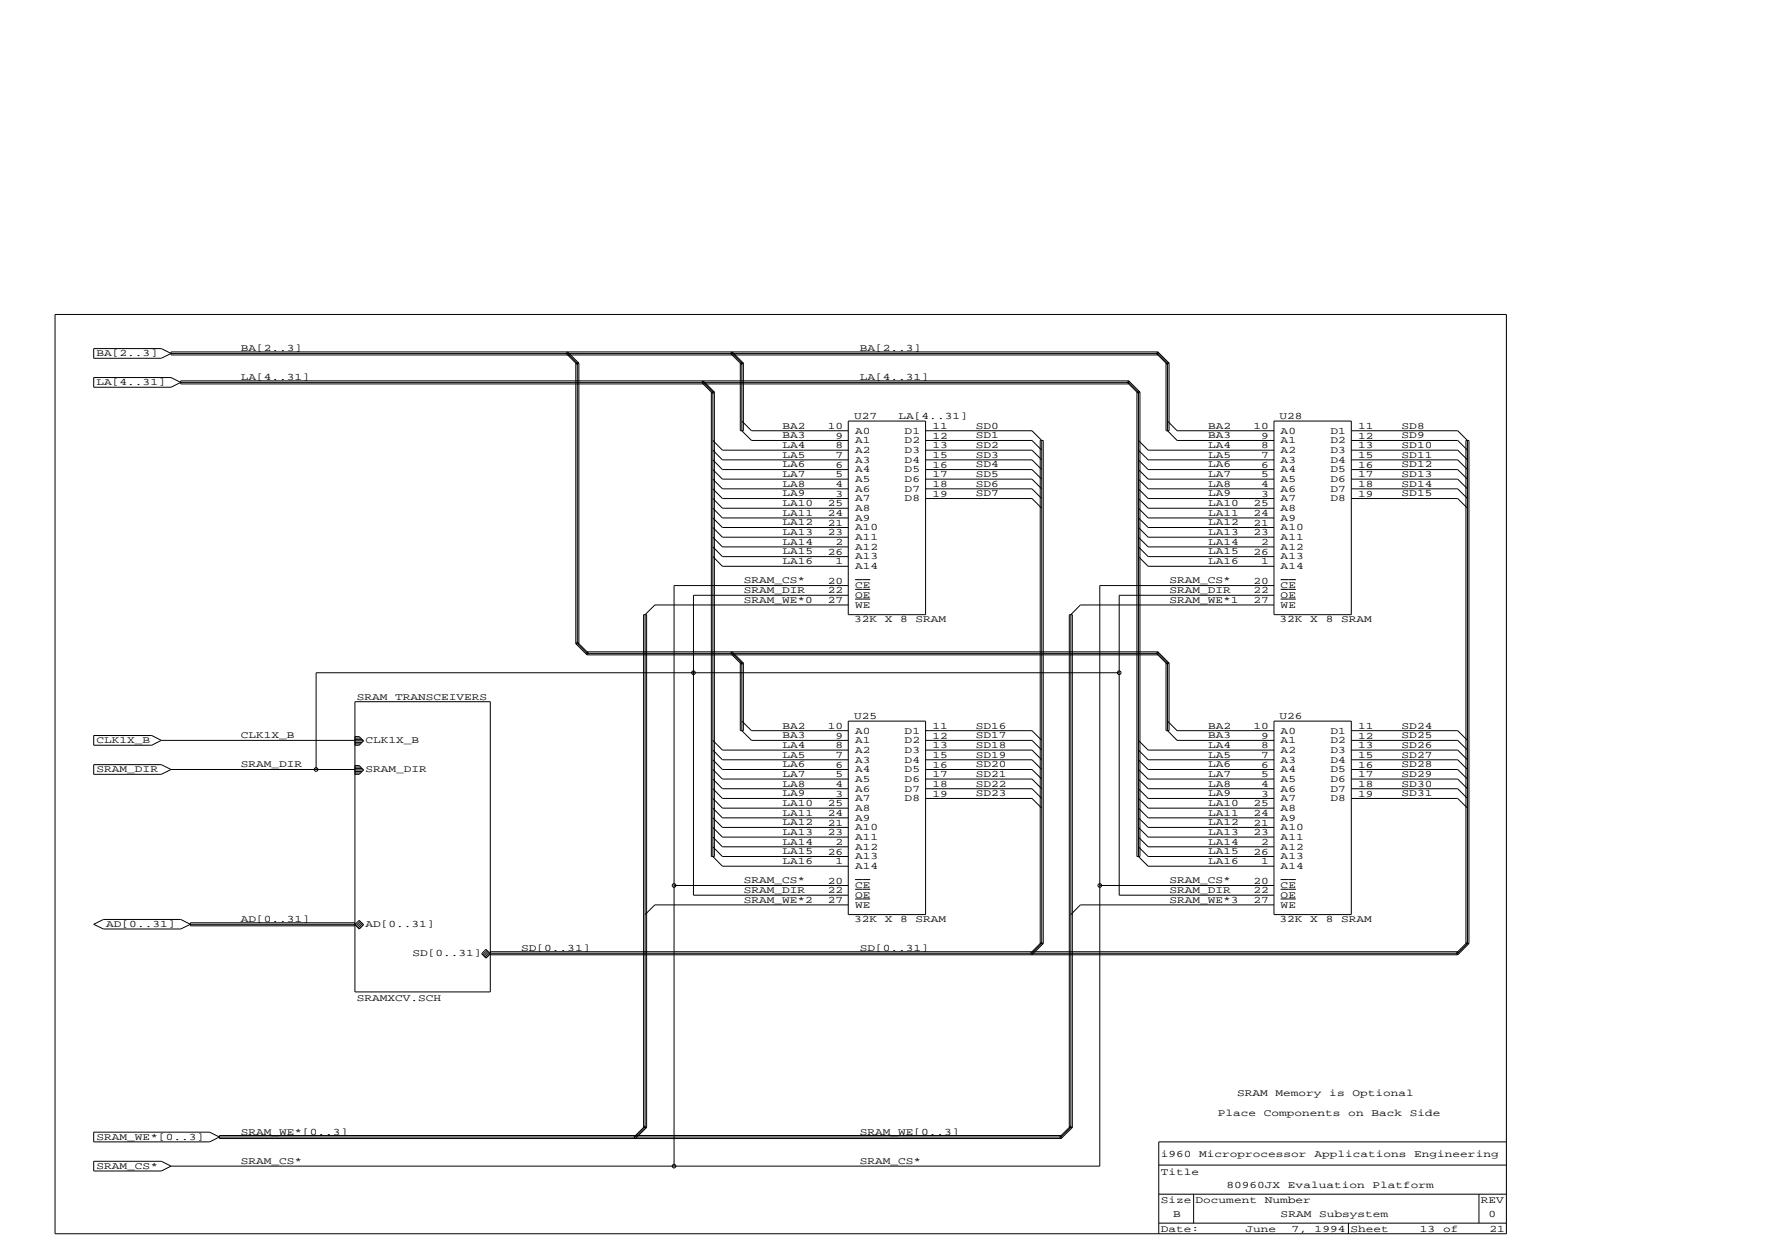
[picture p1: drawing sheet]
<svg xmlns="http://www.w3.org/2000/svg" width="297mm" height="210mm" viewBox="0 0 297 210" stroke-linecap="round" stroke-linejoin="round" font-family="sans-serif">
<g fill="none" stroke="#000" stroke-width=".17">
<path d="M9.2 52.7h243.2v154h-243.2zM15.7 58.4h11.3l1.7 .8-1.7 .8h-11.3zM28.7 59.2h165.3l1.6 1.6v11.4l1.6 1.6h16.2M28.7 59h165.3v.5h-165.3zM95.1 59.2l1.6 1.6v47l1.6 1.6h95.7l1.6 1.7v11.3l1.6 1.6h16.2M122.7 59.2l1.6 1.6v11.4l1.6 1.6h16.2M194 59l1.9 1.8M194 59l-.3 .2 1.9 1.9M15.7 63.2h13l1.6 .9-1.6 .8h-13zM30.3 64.1h158.8l1.6 1.6v77.8l1.7 1.6h21M30.3 63.8h158.8v.5h-158.8zM97 60.8h-.5v47"/>
<path d="M97 60.8l-1.9-1.8-.3 .2 1.9 1.9M97 60.8v47h-.5M117.8 64.1l1.6 1.6v77.8l1.6 1.6h21.1M119.2 65.7h.5v77.8h-.5zM119.4 73.8l1.6 1.6h21.1M119.4 75.4l1.6 1.6h21.1M119.4 77l1.6 1.7h21.1M119.4 78.7l1.6 1.6h21.1M119.7 65.7l-1.9-1.9-.2 .3 1.8 1.8M124 60.8h.5v11.4h-.5zM124.3 70.5l1.6 1.7h16.2M124.5 60.8l-1.8-1.8-.3 .2 1.9 1.9"/>
<path d="M142.1 70.5h13v32.5h-13zM155.1 72.2h17.8l1.6 1.6v84.3l-1.6 1.6M155.1 73.8h17.8l1.6 1.6M155.1 75.4h17.8l1.6 1.6M155.1 77h17.8l1.6 1.7M155.1 78.7h17.8l1.6 1.6M174.3 73.8h.5v84.3h-.5zM189.1 63.8l1.9 1.9M189.1 63.8l-.3 .3 1.9 1.8M190.5 65.7h.5v77.8h-.5zM190.7 73.8l1.7 1.6h21M190.7 75.4l1.7 1.6h21"/>
<path d="M190.7 77l1.7 1.7h21M190.7 78.7l1.7 1.6h21M195.4 60.8h.5v11.4h-.5zM195.6 70.5l1.6 1.7h16.2M213.4 70.5h13v32.5h-13zM226.4 72.2h17.8l1.6 1.6v84.3l-1.6 1.6h-162.1M226.4 73.8h17.8l1.6 1.6M226.4 75.4h17.8l1.6 1.6M226.4 77h17.8l1.6 1.7M226.4 78.7h17.8l1.6 1.6M245.6 73.8h.5v84.3h-.5zM119.4 80.3l1.6 1.6h21.1"/>
<path d="M119.4 81.9l1.6 1.6h21.1M119.4 83.5l1.6 1.6h21.1M119.4 85.1l1.6 1.7h21.1M119.4 86.8l1.6 1.6h21.1M119.4 88.4l1.6 1.6h21.1M119.4 90l1.6 1.6h21.1M119.4 91.6l1.6 1.6h21.1M119.4 93.2l1.6 1.7h21.1M142.1 98.1h-29.2v97.3M142.1 99.7h-25.9v50.3h25.9M143.3 97.1h2.5M143.3 98.7h2.5"/>
<path d="M155.1 80.3h17.8l1.6 1.6M155.1 81.9h17.8l1.6 1.6M155.1 83.5h17.8l1.6 1.6M190.7 91.6l1.7 1.6h21M190.7 80.3l1.7 1.6h21M190.7 81.9l1.7 1.6h21M190.7 83.5l1.7 1.6h21M190.7 85.1l1.7 1.7h21M190.7 86.8l1.7 1.6h21M190.7 88.4l1.7 1.6h21M190.7 90l1.7 1.6h21M190.7 93.2l1.7 1.7h21"/>
<path d="M213.4 98.1h-29.1v97.3h-155.6M213.4 99.7h-25.9v50.3h25.9M214.6 97.1h2.5M214.6 98.7h2.5M226.4 80.3h17.8l1.6 1.6M226.4 81.9h17.8l1.6 1.6M226.4 83.5h17.8l1.6 1.6M59.5 117.6h22.6v48.6h-22.6zM96.5 107.8l.2-.2 1.9 1.8M96.5 107.8l1.8 1.9M107.8 103h.5v85.9h-.5zM122.7 109.4l1.6 1.7v11.3l1.6 1.6h16.2"/>
<path d="M124 111.1h.5v11.3h-.5zM124.5 111.1l-1.8-1.9-.3 .2 1.9 1.9M142.1 101.3h-32.4l-1.6 1.7v85.9l-1.6 1.6M143.3 100.4h2.5M179.1 103h.6v85.9h-.6zM187.5 112.7h-134.5v16.2M194 109.2h-95.7v.5M194 109.2l1.9 1.9M194 109.2l-.3 .2 1.9 1.9M194 109.2v.5h-95.7M195.4 111.1h.5v11.3h-.5zM213.4 101.3h-32.4l-1.6 1.7v85.9l-1.6 1.6h-141"/>
<path d="M214.6 100.4h2.5M15.7 123.2h9.7l1.6 .8-1.6 .8h-9.7zM15.7 128.1h11.3l1.7 .8-1.7 .8h-11.3zM27 124h32.5M28.7 128.9h30.8M59.5 123.4h.7l.7 .7M59.5 123.6h.9M59.5 123.9h1.2M59.5 124.1h1.4M59.5 124.4h1.2M59.5 124.6h.9M59.5 128.2h.7l.7 .8"/>
<path d="M59.5 128.5h.9M59.5 128.8h1.2M59.5 129h1.4M59.5 129.2h1.2M59.5 129.5h.9M60.9 124.1l-.7 .7h-.7M60.9 129l-.7 .7h-.7M119.4 124l1.6 1.7h21.1M119.4 125.7l1.6 1.6h21.1M119.4 127.3l1.6 1.6h21.1M119.4 128.9l1.6 1.6h21.1M119.4 130.5l1.6 1.6h21.1"/>
<path d="M119.4 132.1l1.6 1.7h21.1M119.4 133.8l1.6 1.6h21.1M119.4 135.4l1.6 1.6h21.1M119.4 137l1.6 1.6h21.1M119.4 138.6l1.6 1.6h21.1M124.3 120.8l1.6 1.6h16.2M142.1 120.8h13v32.4h-13zM155.1 122.4h17.8l1.6 1.6M155.1 124h17.8l1.6 1.7M155.1 125.7h17.8l1.6 1.6M155.1 127.3h17.8l1.6 1.6M155.1 128.9h17.8l1.6 1.6"/>
<path d="M155.1 130.5h17.8l1.6 1.6M155.1 132.1h17.8l1.6 1.7M155.1 133.8h17.8l1.6 1.6M190.7 124l1.7 1.7h21M190.7 125.7l1.7 1.6h21M190.7 127.3l1.7 1.6h21M190.7 128.9l1.7 1.6h21M190.7 130.5l1.7 1.6h21M190.7 132.1l1.7 1.7h21M190.7 133.8l1.7 1.6h21M190.7 135.4l1.7 1.6h21M190.7 137l1.7 1.6h21"/>
<path d="M190.7 138.6l1.7 1.6h21M195.6 120.8l1.6 1.6h16.2M213.4 120.8h13v32.4h-13zM226.4 122.4h17.8l1.6 1.6M226.4 124h17.8l1.6 1.7M226.4 125.7h17.8l1.6 1.6M226.4 127.3h17.8l1.6 1.6M226.4 128.9h17.8l1.6 1.6M226.4 130.5h17.8l1.6 1.6M226.4 132.1h17.8l1.6 1.7M226.4 133.8h17.8l1.6 1.6M15.7 154.8l1.6-.8h13l1.6 .8-1.6 .8h-13z"/>
<path d="M31.9 154.8h27.6M59.5 154.6h-27.6v.5h27.6M60.2 154.2l.7 .7-.7 .7-.7-.7zM60.4 154.4l-.8 .7M60.5 154.5l-.7 .7M60.7 154.7l-.7 .7M81.4 159l.7 .8-.7 .7-.7-.7zM81.6 159.2l-.7 .7M81.8 159.4l-.7 .7M81.9 159.6l-.7 .7M82.1 159.7l-.7 .8M82.1 159.4h162.1v.5"/>
<path d="M82.1 159.9h162.1M112.9 148.3h29.2M119.4 140.2l1.6 1.7h21.1M119.4 141.9l1.6 1.6h21.1M142.1 151.6h-32.4l-1.6 1.6M143.3 147.3h2.5M143.3 149h2.5M143.3 150.6h2.5M174.5 157.8l-1.9 1.9 .3 .2 1.9-1.8M184.3 148.3h29.1M190.7 140.2l1.7 1.7h21M190.7 141.9l1.7 1.6h21"/>
<path d="M213.4 151.6h-32.4l-1.6 1.6M214.6 147.3h2.5M214.6 149h2.5M214.6 150.6h2.5M245.8 157.8l-1.8 1.9 .2 .2M246.1 158.1l-1.9 1.8M15.7 189.7h19.4l1.7 .8-1.7 .8h-19.4zM15.7 194.5h11.3l1.7 .9-1.7 .8h-11.3zM36.8 190.2h141v.5h-141zM108.1 188.6l-1.9 1.9 .3 .2 1.8-1.8M179.4 188.6l-1.9 1.9 .3 .2M179.7 188.9l-1.9 1.8"/>
<path d="M194.1 195.2h58.2M252.3 191.3h-58.2v15.4M194.1 204.9h58.2M194.1 200.1h58.2M200 200.1v4.8M225.9 204.9v1.8M247.8 200.1v4.8"/>
<circle cx="116.2" cy="112.7" r=".3"/>
<circle cx="187.5" cy="112.7" r=".3"/>
<circle cx="53" cy="128.9" r=".3"/>
<circle cx="112.9" cy="148.3" r=".3"/>
<circle cx="184.3" cy="148.3" r=".3"/>
<circle cx="112.9" cy="195.4" r=".3"/>
</g>
<g font-size="1.7">
<text x="16.2" y="59.7">BA[2..3]</text>
<text x="40.3" y="58.9">BA[2..3]</text>
<text x="144" y="58.9">BA[2..3]</text>
<text x="16.2" y="64.5">LA[4..31]</text>
<text x="40.3" y="63.7">LA[4..31]</text>
<text x="144" y="63.7">LA[4..31]</text>
<text x="131.1" y="71.8">BA2</text>
<text x="138.7" y="71.9">10</text>
<text x="143.1" y="70.2">U27</text>
<text x="150.5" y="70.2">LA[4..31]</text>
<text x="156.2" y="71.9">11</text>
<text x="163.5" y="71.8">SD0</text>
<text x="202.4" y="71.8">BA2</text>
<text x="210" y="71.9">10</text>
<text x="214.4" y="70.2">U28</text>
<text x="227.5" y="71.9">11</text>
<text x="234.8" y="71.8">SD8</text>
<text x="131.1" y="73.4">BA3</text>
<text x="131.1" y="75.1">LA4</text>
<text x="131.1" y="76.7">LA5</text>
<text x="140" y="73.5">9</text>
<text x="140" y="75.1">8</text>
<text x="140" y="76.7">7</text>
<text x="143.3" y="72.6">A0</text>
<text x="143.3" y="74.3">A1</text>
<text x="143.3" y="75.9">A2</text>
<text x="143.3" y="77.5">A3</text>
<text x="151.6" y="72.6">D1</text>
<text x="151.6" y="74.3">D2</text>
<text x="151.6" y="75.9">D3</text>
<text x="151.6" y="77.5">D4</text>
<text x="156.2" y="73.5">12</text>
<text x="156.2" y="75.1">13</text>
<text x="156.2" y="76.7">15</text>
<text x="163.5" y="73.4">SD1</text>
<text x="163.5" y="75.1">SD2</text>
<text x="163.5" y="76.7">SD3</text>
<text x="202.4" y="73.4">BA3</text>
<text x="202.4" y="75.1">LA4</text>
<text x="202.4" y="76.7">LA5</text>
<text x="211.3" y="73.5">9</text>
<text x="211.3" y="75.1">8</text>
<text x="211.3" y="76.7">7</text>
<text x="214.6" y="72.6">A0</text>
<text x="214.6" y="74.3">A1</text>
<text x="214.6" y="75.9">A2</text>
<text x="214.6" y="77.5">A3</text>
<text x="222.9" y="72.6">D1</text>
<text x="222.9" y="74.3">D2</text>
<text x="222.9" y="75.9">D3</text>
<text x="222.9" y="77.5">D4</text>
<text x="227.5" y="73.5">12</text>
<text x="227.5" y="75.1">13</text>
<text x="227.5" y="76.7">15</text>
<text x="234.8" y="73.4">SD9</text>
<text x="234.8" y="75.1">SD10</text>
<text x="234.8" y="76.7">SD11</text>
<text x="131.1" y="78.3">LA6</text>
<text x="131.1" y="79.9">LA7</text>
<text x="131.1" y="81.5">LA8</text>
<text x="131.1" y="83.2">LA9</text>
<text x="140" y="78.4">6</text>
<text x="140" y="80">5</text>
<text x="140" y="81.6">4</text>
<text x="140" y="83.2">3</text>
<text x="143.3" y="79.1">A4</text>
<text x="143.3" y="80.7">A5</text>
<text x="143.3" y="82.4">A6</text>
<text x="143.3" y="84">A7</text>
<text x="151.6" y="79.1">D5</text>
<text x="151.6" y="80.7">D6</text>
<text x="151.6" y="82.4">D7</text>
<text x="151.6" y="84">D8</text>
<text x="156.2" y="78.4">16</text>
<text x="156.2" y="80">17</text>
<text x="156.2" y="81.6">18</text>
<text x="156.2" y="83.2">19</text>
<text x="163.5" y="78.3">SD4</text>
<text x="163.5" y="79.9">SD5</text>
<text x="163.5" y="81.5">SD6</text>
<text x="163.5" y="83.2">SD7</text>
<text x="202.4" y="78.3">LA6</text>
<text x="202.4" y="79.9">LA7</text>
<text x="202.4" y="81.5">LA8</text>
<text x="202.4" y="83.2">LA9</text>
<text x="211.3" y="78.4">6</text>
<text x="211.3" y="80">5</text>
<text x="211.3" y="81.6">4</text>
<text x="211.3" y="83.2">3</text>
<text x="214.6" y="79.1">A4</text>
<text x="214.6" y="80.7">A5</text>
<text x="214.6" y="82.4">A6</text>
<text x="214.6" y="84">A7</text>
<text x="222.9" y="79.1">D5</text>
<text x="222.9" y="80.7">D6</text>
<text x="222.9" y="82.4">D7</text>
<text x="222.9" y="84">D8</text>
<text x="227.5" y="78.4">16</text>
<text x="227.5" y="80">17</text>
<text x="227.5" y="81.6">18</text>
<text x="227.5" y="83.2">19</text>
<text x="234.8" y="78.3">SD12</text>
<text x="234.8" y="79.9">SD13</text>
<text x="234.8" y="81.5">SD14</text>
<text x="234.8" y="83.2">SD15</text>
<text x="131.1" y="84.8">LA10</text>
<text x="131.1" y="86.4">LA11</text>
<text x="131.1" y="88">LA12</text>
<text x="131.1" y="89.6">LA13</text>
<text x="138.7" y="84.8">25</text>
<text x="138.7" y="86.5">24</text>
<text x="138.7" y="88.1">21</text>
<text x="138.7" y="89.7">23</text>
<text x="143.3" y="85.6">A8</text>
<text x="143.3" y="87.2">A9</text>
<text x="143.3" y="88.8">A10</text>
<text x="202.4" y="84.8">LA10</text>
<text x="202.4" y="86.4">LA11</text>
<text x="202.4" y="88">LA12</text>
<text x="202.4" y="89.6">LA13</text>
<text x="210" y="84.8">25</text>
<text x="210" y="86.5">24</text>
<text x="210" y="88.1">21</text>
<text x="210" y="89.7">23</text>
<text x="214.6" y="85.6">A8</text>
<text x="214.6" y="87.2">A9</text>
<text x="214.6" y="88.8">A10</text>
<text x="131.1" y="91.3">LA14</text>
<text x="131.1" y="92.9">LA15</text>
<text x="131.1" y="94.5">LA16</text>
<text x="138.7" y="92.9">26</text>
<text x="140" y="91.3">2</text>
<text x="140" y="94.6">1</text>
<text x="143.3" y="90.5">A11</text>
<text x="143.3" y="92.1">A12</text>
<text x="143.3" y="93.7">A13</text>
<text x="143.3" y="95.4">A14</text>
<text x="202.4" y="91.3">LA14</text>
<text x="202.4" y="92.9">LA15</text>
<text x="202.4" y="94.5">LA16</text>
<text x="210" y="92.9">26</text>
<text x="211.3" y="91.3">2</text>
<text x="211.3" y="94.6">1</text>
<text x="214.6" y="90.5">A11</text>
<text x="214.6" y="92.1">A12</text>
<text x="214.6" y="93.7">A13</text>
<text x="214.6" y="95.4">A14</text>
<text x="124.6" y="97.7">SRAM_CS*</text>
<text x="124.6" y="99.4">SRAM_DIR</text>
<text x="124.6" y="101">SRAM_WE*0</text>
<text x="138.7" y="97.8">20</text>
<text x="138.7" y="99.4">22</text>
<text x="138.7" y="101">27</text>
<text x="143.3" y="98.6">CE</text>
<text x="143.3" y="100.2">OE</text>
<text x="143.3" y="101.8">WE</text>
<text x="195.9" y="97.7">SRAM_CS*</text>
<text x="195.9" y="99.4">SRAM_DIR</text>
<text x="195.9" y="101">SRAM_WE*1</text>
<text x="210" y="97.8">20</text>
<text x="210" y="99.4">22</text>
<text x="210" y="101">27</text>
<text x="214.6" y="100.2">OE</text>
<text x="214.6" y="101.8">WE</text>
<text x="214.6" y="98.6">CE</text>
<text x="143.1" y="104.3">32K</text>
<text x="148.2" y="104.3">X</text>
<text x="150.8" y="104.3">8</text>
<text x="153.4" y="104.3">SRAM</text>
<text x="214.4" y="104.3">32K</text>
<text x="219.5" y="104.3">X</text>
<text x="222.1" y="104.3">8</text>
<text x="224.7" y="104.3">SRAM</text>
<text x="59.8" y="117.2">SRAM</text>
<text x="66.2" y="117.2">TRANSCEIVERS</text>
<text x="16.2" y="124.5">CLK1X_B</text>
<text x="40.3" y="123.7">CLK1X_B</text>
<text x="61.2" y="124.5">CLK1X_B</text>
<text x="131.1" y="122">BA2</text>
<text x="131.1" y="123.7">BA3</text>
<text x="131.1" y="125.3">LA4</text>
<text x="138.7" y="122.1">10</text>
<text x="140" y="123.7">9</text>
<text x="140" y="125.3">8</text>
<text x="143.1" y="120.5">U25</text>
<text x="143.3" y="122.9">A0</text>
<text x="143.3" y="124.5">A1</text>
<text x="151.6" y="122.9">D1</text>
<text x="151.6" y="124.5">D2</text>
<text x="156.2" y="122.1">11</text>
<text x="156.2" y="123.7">12</text>
<text x="156.2" y="125.3">13</text>
<text x="163.5" y="122">SD16</text>
<text x="163.5" y="123.7">SD17</text>
<text x="163.5" y="125.3">SD18</text>
<text x="202.4" y="122">BA2</text>
<text x="202.4" y="123.7">BA3</text>
<text x="202.4" y="125.3">LA4</text>
<text x="210" y="122.1">10</text>
<text x="211.3" y="123.7">9</text>
<text x="211.3" y="125.3">8</text>
<text x="214.4" y="120.5">U26</text>
<text x="214.6" y="122.9">A0</text>
<text x="214.6" y="124.5">A1</text>
<text x="222.9" y="122.9">D1</text>
<text x="222.9" y="124.5">D2</text>
<text x="227.5" y="122.1">11</text>
<text x="227.5" y="123.7">12</text>
<text x="227.5" y="125.3">13</text>
<text x="234.8" y="122">SD24</text>
<text x="234.8" y="123.7">SD25</text>
<text x="234.8" y="125.3">SD26</text>
<text x="16.2" y="129.4">SRAM_DIR</text>
<text x="40.3" y="128.5">SRAM_DIR</text>
<text x="61.2" y="129.4">SRAM_DIR</text>
<text x="131.1" y="126.9">LA5</text>
<text x="131.1" y="128.5">LA6</text>
<text x="131.1" y="130.1">LA7</text>
<text x="131.1" y="131.8">LA8</text>
<text x="140" y="127">7</text>
<text x="140" y="128.6">6</text>
<text x="140" y="130.2">5</text>
<text x="140" y="131.8">4</text>
<text x="143.3" y="126.1">A2</text>
<text x="143.3" y="127.8">A3</text>
<text x="143.3" y="129.4">A4</text>
<text x="143.3" y="131">A5</text>
<text x="151.6" y="126.1">D3</text>
<text x="151.6" y="127.8">D4</text>
<text x="151.6" y="129.4">D5</text>
<text x="151.6" y="131">D6</text>
<text x="156.2" y="127">15</text>
<text x="156.2" y="128.6">16</text>
<text x="156.2" y="130.2">17</text>
<text x="156.2" y="131.8">18</text>
<text x="163.5" y="126.9">SD19</text>
<text x="163.5" y="128.5">SD20</text>
<text x="163.5" y="130.1">SD21</text>
<text x="163.5" y="131.8">SD22</text>
<text x="202.4" y="126.9">LA5</text>
<text x="202.4" y="128.5">LA6</text>
<text x="202.4" y="130.1">LA7</text>
<text x="202.4" y="131.8">LA8</text>
<text x="211.3" y="127">7</text>
<text x="211.3" y="128.6">6</text>
<text x="211.3" y="130.2">5</text>
<text x="211.3" y="131.8">4</text>
<text x="214.6" y="126.1">A2</text>
<text x="214.6" y="127.8">A3</text>
<text x="214.6" y="129.4">A4</text>
<text x="214.6" y="131">A5</text>
<text x="222.9" y="126.1">D3</text>
<text x="222.9" y="127.8">D4</text>
<text x="222.9" y="129.4">D5</text>
<text x="222.9" y="131">D6</text>
<text x="227.5" y="127">15</text>
<text x="227.5" y="128.6">16</text>
<text x="227.5" y="130.2">17</text>
<text x="227.5" y="131.8">18</text>
<text x="234.8" y="126.9">SD27</text>
<text x="234.8" y="128.5">SD28</text>
<text x="234.8" y="130.1">SD29</text>
<text x="234.8" y="131.8">SD30</text>
<text x="131.1" y="133.4">LA9</text>
<text x="131.1" y="135">LA10</text>
<text x="131.1" y="136.7">LA11</text>
<text x="138.7" y="135.1">25</text>
<text x="138.7" y="136.7">24</text>
<text x="140" y="133.5">3</text>
<text x="143.3" y="132.6">A6</text>
<text x="143.3" y="134.2">A7</text>
<text x="143.3" y="135.9">A8</text>
<text x="143.3" y="137.5">A9</text>
<text x="151.6" y="132.6">D7</text>
<text x="151.6" y="134.2">D8</text>
<text x="156.2" y="133.5">19</text>
<text x="163.5" y="133.4">SD23</text>
<text x="202.4" y="133.4">LA9</text>
<text x="202.4" y="135">LA10</text>
<text x="202.4" y="136.7">LA11</text>
<text x="210" y="135.1">25</text>
<text x="210" y="136.7">24</text>
<text x="211.3" y="133.5">3</text>
<text x="214.6" y="132.6">A6</text>
<text x="214.6" y="134.2">A7</text>
<text x="214.6" y="135.9">A8</text>
<text x="214.6" y="137.5">A9</text>
<text x="222.9" y="132.6">D7</text>
<text x="222.9" y="134.2">D8</text>
<text x="227.5" y="133.5">19</text>
<text x="234.8" y="133.4">SD31</text>
<text x="131.1" y="138.3">LA12</text>
<text x="131.1" y="139.9">LA13</text>
<text x="131.1" y="141.5">LA14</text>
<text x="131.1" y="143.1">LA15</text>
<text x="138.7" y="138.3">21</text>
<text x="138.7" y="139.9">23</text>
<text x="138.7" y="143.2">26</text>
<text x="140" y="141.6">2</text>
<text x="143.3" y="139.1">A10</text>
<text x="143.3" y="140.7">A11</text>
<text x="143.3" y="142.3">A12</text>
<text x="143.3" y="144">A13</text>
<text x="202.4" y="138.3">LA12</text>
<text x="202.4" y="139.9">LA13</text>
<text x="202.4" y="141.5">LA14</text>
<text x="202.4" y="143.1">LA15</text>
<text x="210" y="138.3">21</text>
<text x="210" y="139.9">23</text>
<text x="210" y="143.2">26</text>
<text x="211.3" y="141.6">2</text>
<text x="214.6" y="139.1">A10</text>
<text x="214.6" y="140.7">A11</text>
<text x="214.6" y="142.3">A12</text>
<text x="214.6" y="144">A13</text>
<text x="124.6" y="148">SRAM_CS*</text>
<text x="124.6" y="149.6">SRAM_DIR</text>
<text x="131.1" y="144.8">LA16</text>
<text x="138.7" y="148">20</text>
<text x="138.7" y="149.7">22</text>
<text x="140" y="144.8">1</text>
<text x="143.3" y="145.6">A14</text>
<text x="143.3" y="148.8">CE</text>
<text x="195.9" y="148">SRAM_CS*</text>
<text x="195.9" y="149.6">SRAM_DIR</text>
<text x="202.4" y="144.8">LA16</text>
<text x="210" y="148">20</text>
<text x="210" y="149.7">22</text>
<text x="211.3" y="144.8">1</text>
<text x="214.6" y="145.6">A14</text>
<text x="214.6" y="148.8">CE</text>
<text x="17.8" y="155.3">AD[0..31]</text>
<text x="40.3" y="154.5">AD[0..31]</text>
<text x="61.2" y="155.3">AD[0..31]</text>
<text x="124.6" y="151.2">SRAM_WE*2</text>
<text x="138.7" y="151.3">27</text>
<text x="143.1" y="154.5">32K</text>
<text x="143.3" y="150.4">OE</text>
<text x="143.3" y="152.1">WE</text>
<text x="148.2" y="154.5">X</text>
<text x="150.8" y="154.5">8</text>
<text x="153.4" y="154.5">SRAM</text>
<text x="195.9" y="151.2">SRAM_WE*3</text>
<text x="210" y="151.3">27</text>
<text x="214.4" y="154.5">32K</text>
<text x="214.6" y="150.4">OE</text>
<text x="214.6" y="152.1">WE</text>
<text x="219.5" y="154.5">X</text>
<text x="222.1" y="154.5">8</text>
<text x="224.7" y="154.5">SRAM</text>
<text x="69.1" y="160.2">SD[0..31]</text>
<text x="87.3" y="159.3">SD[0..31]</text>
<text x="144" y="159.3">SD[0..31]</text>
<text x="59.8" y="167.6">SRAMXCV.SCH</text>
<text x="207.3" y="183.6">SRAM</text>
<text x="213.7" y="183.6">Memory</text>
<text x="222.7" y="183.6">is</text>
<text x="226.6" y="183.6">Optional</text>
<text x="16.2" y="191">SRAM_WE*[0..3]</text>
<text x="40.3" y="190.1">SRAM_WE*[0..3]</text>
<text x="144" y="190.1">SRAM_WE[0..3]</text>
<text x="204" y="186.9">Place</text>
<text x="211.7" y="186.9">Components</text>
<text x="225.9" y="186.9">on</text>
<text x="229.8" y="186.9">Back</text>
<text x="236.2" y="186.9">Side</text>
<text x="16.2" y="195.8">SRAM_CS*</text>
<text x="40.3" y="195">SRAM_CS*</text>
<text x="144" y="195">SRAM_CS*</text>
<text x="194.5" y="196.8">Title</text>
<text x="194.5" y="193.9">i960</text>
<text x="200.9" y="193.9">Microprocessor</text>
<text x="220.2" y="193.9">Applications</text>
<text x="236.9" y="193.9">Engineering</text>
<text x="194.5" y="201.5">Size Document</text>
<text x="196.6" y="203.9">B</text>
<text x="205.5" y="199.1">80960JX</text>
<text x="211.9" y="201.5">Number</text>
<text x="214.6" y="203.9">SRAM</text>
<text x="215.8" y="199.1">Evaluation</text>
<text x="221" y="203.9">Subsystem</text>
<text x="229.9" y="199.1">Platform</text>
<text x="248.1" y="201.5">REV</text>
<text x="249.4" y="203.9">0</text>
<text x="194.5" y="206.4">Date:</text>
<text x="208.7" y="206.4">June</text>
<text x="216.4" y="206.4">7,</text>
<text x="220.3" y="206.4">1994 Sheet</text>
<text x="237.9" y="206.4">13</text>
<text x="241.8" y="206.4">of</text>
<text x="249.5" y="206.4">21</text>
</g>
</svg>
